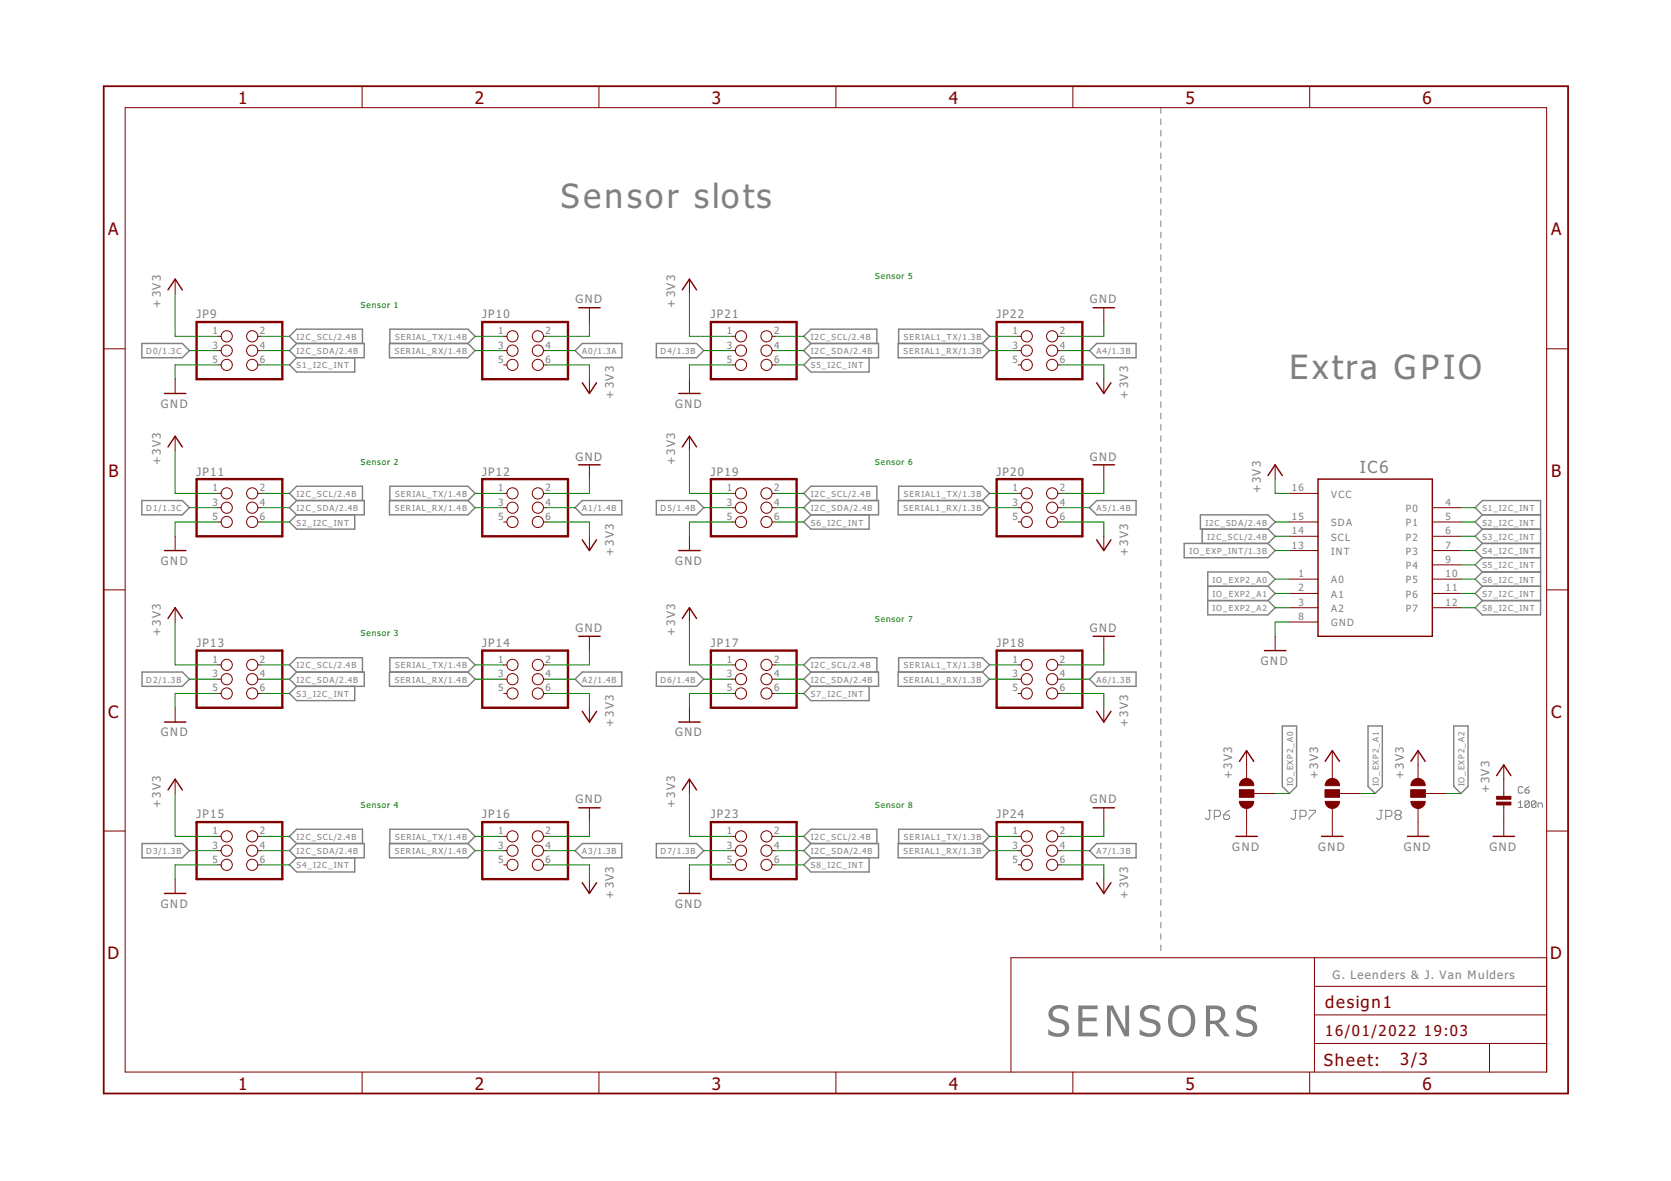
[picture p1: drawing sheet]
<svg xmlns="http://www.w3.org/2000/svg" width="297mm" height="210mm" viewBox="0 0 297 210" stroke-linecap="round" stroke-linejoin="round" font-family="sans-serif">
<g fill="none" stroke="#808080" stroke-width=".18">
<path d="M206.4 19.1v1.1M206.4 21.1v1.1M206.4 23.2v1M206.4 25.2v1M206.4 27.2v1M206.4 29.2v1M206.4 31.2v1M206.4 33.2v1M206.4 35.2v1M206.4 37.2v1M206.4 39.2v1.1M206.4 41.3v1"/>
<path d="M206.4 43.3v1M206.4 45.3v1M206.4 47.3v1M206.4 49.3v1M206.4 51.3v1M206.4 53.3v1M206.4 55.3v1M206.4 57.3v1.1M206.4 59.4v1M206.4 61.4v1M206.4 63.4v1M206.4 65.4v1"/>
<path d="M206.4 67.4v1M206.4 69.4v1M206.4 71.4v1M206.4 73.4v1M206.4 75.4v1.1M206.4 77.4v1.1M206.4 79.5v1M206.4 81.5v1M206.4 83.5v1M206.4 85.5v1M206.4 87.5v1M206.4 89.5v1"/>
<path d="M206.4 91.5v1M206.4 93.5v1.1M206.4 95.5v1.1M206.4 97.6v1M206.4 99.6v1M206.4 101.6v1M206.4 103.6v1M206.4 105.6v1M206.4 107.6v1M206.4 109.6v1M206.4 111.6v1M206.4 113.6v1.1"/>
<path d="M206.4 115.7v1M206.4 117.7v1M206.4 119.7v1M206.4 121.7v1M206.4 123.7v1M206.4 125.7v1M206.4 127.7v1M206.4 129.7v1M206.4 131.7v1.1M206.4 133.8v1M206.4 135.8v1M206.4 137.8v1"/>
<path d="M206.4 139.8v1M270.7 140l-.2-.2h-.4l-.2 .2v.8l.2 .2h.4l.2-.2M271.8 139.8l-.7 .6M206.4 141.8v1M206.4 143.8v1M206.4 145.8v1M206.4 147.8v1M206.4 149.8v1.1M206.4 151.8v1.1M206.4 153.9v1M206.4 155.9v1M206.4 157.9v1"/>
<path d="M206.4 159.9v1M214.8 144h.5M215 144v1.4l-.2 .2h-.3l-.3-.2M215.9 145.1h.8l.2-.3v-.5l-.2-.3h-.8v1.6M217.5 144.8h.8l.3 .3v.3l-.3 .2h-.5l-.3-.2zM218.6 144l-.6 .3-.5 .5M230 144h.5M230.3 144v1.4l-.3 .2h-.3l-.2-.2M231.1 145.1h.8l.3-.3v-.5l-.3-.3h-.8v1.6M232.7 144h1.1v.3l-1.1 1.1v.2M245.2 144h.6M245.5 144v1.4l-.3 .2h-.2l-.3-.2"/>
<path d="M246.3 145.1h.8l.3-.3v-.5l-.3-.3h-.8v1.6M248.2 144.8l-.2 .3v.3l.2 .2h.6l.3-.2v-.3l-.3-.3M248.2 144.8l-.2-.2v-.3l.2-.3h.6l.3 .3v.3l-.3 .2M248.2 144.8h.6M269.9 142.7l.4-.4v1.2M269.9 143.5h.8M271.1 140.4h.6l.1 .4-.1 .2h-.4l-.2-.2zM271.8 142.5v.8l-.1 .2h-.4l-.2-.2M271.8 142.5l-.1-.2h-.4l-.2 .2v.8M271.8 142.5l-.7 .8M273 142.5v.8l-.2 .2h-.4l-.2-.2M273 142.5l-.2-.2h-.4l-.2 .2v.8"/>
<path d="M273 142.5l-.8 .8M273.4 143.5v-.8h.6l.2 .2v.6M206.4 161.9v1M206.4 163.9v1M206.4 165.9v1M206.4 168v1"/>
</g>
<g fill="none" stroke="#808080" stroke-width=".25">
<path d="M25.2 61h7.2l1.3 1.3-1.3 1.3h-7.2zM52.7 61l-1.2-1.2 1.2-1.3h11.7v2.5M52.7 61h12v2.6h-12M52.7 61l-1.2 1.3 1.2 1.3M52.7 63.6l-1.2 1.3 1.2 1.2h10.4v-2.5M69.2 61h14l1.3 1.3-1.3 1.3h-14zM69.3 61v-2.5h13.9l1.3 1.3-1.3 1.2M103.5 61h7.1v2.6h-7.1l-1.3-1.3zM116.7 61h7.1l1.3 1.3-1.3 1.3h-7.1zM144.1 61l-1.2-1.2 1.2-1.3h11.8v2.5M144.1 61h12.1v2.6h-12.1M144.1 61l-1.2 1.3 1.2 1.3"/>
<path d="M144.1 63.6l-1.2 1.3 1.2 1.2h10.4v-2.5M159.7 61h14.9l1.3 1.3-1.3 1.3h-14.9zM159.7 61v-2.5h14.9l1.3 1.3-1.3 1.2M194.9 61h7.1v2.6h-7.1l-1.2-1.3zM25.2 89h7.2l1.3 1.2-1.3 1.3h-7.2zM52.7 89l-1.2-1.3 1.2-1.3h11.7v2.6M52.7 91.5l-1.2 1.3 1.2 1.2h10.4v-2.5M52.7 89h12v2.5h-12M52.7 89l-1.2 1.2 1.2 1.3M69.2 89h14l1.3 1.2-1.3 1.3h-14zM69.3 89v-2.6h13.9l1.3 1.3-1.3 1.3M103.5 89h7v2.5h-7l-1.3-1.3z"/>
<path d="M116.7 89h7.1l1.3 1.2-1.3 1.3h-7.1zM144.1 91.5l-1.2 1.3 1.2 1.2h10.4v-2.5M144.1 89l-1.2-1.3 1.2-1.3h11.8v2.6M144.1 89h12.1v2.5h-12.1M144.1 89l-1.2 1.2 1.2 1.3M159.7 89h14.9l1.3 1.2-1.3 1.3h-14.9zM159.7 89v-2.6h14.9l1.3 1.3-1.3 1.3M194.9 89h7.1v2.5h-7.1l-1.2-1.3zM210.5 96.6h14.9l1.3 1.3-1.3 1.2h-14.9zM213.4 91.5h12l1.3 1.3-1.3 1.2h-12zM213.7 94v2.6M225.4 94l1.3 1.3-1.3 1.3"/>
<path d="M263.5 96.6h10.4M263.5 94h10.4M263.5 91.5l-1.3-1.3 1.3-1.2h10.4v20.3h-10.4l-1.3-1.3 1.3-1.3M263.5 91.5h10.4M263.5 91.5l-1.3 1.3 1.3 1.2M263.5 94l-1.3 1.3 1.3 1.3M263.5 96.6l-1.3 1.3 1.3 1.2M263.5 99.1h10.4M263.5 99.1l-1.3 1.3 1.3 1.3M25.3 119.4h7.1l1.3 1.3-1.3 1.3h-7.1zM52.7 119.4l-1.2-1.2 1.2-1.3h11.7v2.5M52.7 119.4h12v2.6h-12"/>
<path d="M52.7 119.4l-1.2 1.3 1.2 1.3M69.2 119.4h14l1.3 1.3-1.3 1.3h-14zM69.3 119.4v-2.5h13.9l1.3 1.3-1.3 1.2M103.5 119.4h7v2.6h-7l-1.3-1.3zM116.7 119.4h7.1l1.3 1.3-1.3 1.3h-7.1zM144.1 119.4l-1.2-1.2 1.2-1.3h11.8v2.5M144.1 119.4h12.1v2.6h-12.1M144.1 119.4l-1.2 1.3 1.2 1.3M159.7 119.4h14.9l1.3 1.3-1.3 1.3h-14.9zM159.7 119.4v-2.5h14.9l1.3 1.3-1.3 1.2M194.9 119.4h7.1v2.6h-7.1l-1.2-1.3zM214.7 106.7h10.7"/>
<path d="M214.7 104.2h10.7M225.4 104.2l1.3 1.3-1.3 1.2M225.4 104.2l1.3-1.3-1.3-1.2h-10.7v7.6h10.7l1.3-1.3-1.3-1.3M263.5 106.7h10.4M263.5 104.2h10.4M263.5 101.7h10.4M263.5 101.7l-1.3 1.2 1.3 1.3M263.5 104.2l-1.3 1.3 1.3 1.2M52.7 122l-1.2 1.3 1.2 1.2h10.4v-2.5M144.1 122l-1.2 1.3 1.2 1.2h10.4v-2.5M227.9 129h2.6v10.8l-1.3 1.2-1.3-1.2zM243.2 129h2.5v10.8l-1.2 1.2-1.3-1.2z"/>
<path d="M258.4 129h2.6v10.8l-1.3 1.2-1.3-1.2zM25.3 149.9h7.1l1.3 1.3-1.3 1.3h-7.1zM52.7 149.9l-1.2-1.2 1.2-1.3h11.7v2.5M52.7 149.9h12v2.6h-12M52.7 149.9l-1.2 1.3 1.2 1.3M52.7 152.5l-1.2 1.2 1.2 1.3h10.4v-2.5M69.2 149.9h14l1.3 1.3-1.3 1.3h-14zM69.3 149.9v-2.5h13.9l1.3 1.3-1.3 1.2M103.5 149.9h7v2.6h-7l-1.3-1.3zM116.7 149.9h7.1l1.3 1.3-1.3 1.3h-7.1zM144.1 149.9l-1.2-1.2 1.2-1.3h11.8v2.5M144.1 149.9h12.1v2.6h-12.1"/>
<path d="M144.1 149.9l-1.2 1.3 1.2 1.3M144.1 152.5l-1.2 1.2 1.2 1.3h10.4v-2.5M159.7 149.9h14.9l1.3 1.3-1.3 1.3h-14.9zM159.7 149.9v-2.5h14.9l1.3 1.3-1.3 1.2M194.9 149.9h7.1v2.6h-7.1l-1.2-1.3z"/>
</g>
<g fill="none" stroke="#800000" stroke-width=".42">
<path d="M34.9 57.2h15.3v10.2h-15.3zM85.7 57.2h15.3v10.2h-15.3zM126.4 57.2h15.2v10.2h-15.2zM177.2 57.2h15.2v10.2h-15.2zM34.9 85.2h15.3v10.1h-15.3zM85.7 85.2h15.3v10.1h-15.3zM126.4 85.2h15.2v10.1h-15.2zM177.2 85.2h15.2v10.1h-15.2zM34.9 115.6h15.3v10.2h-15.3zM85.7 115.6h15.3v10.2h-15.3zM126.4 115.6h15.2v10.2h-15.2zM177.2 115.6h15.2v10.2h-15.2z"/>
<path d="M34.9 146.1h15.3v10.2h-15.3zM85.7 146.1h15.3v10.2h-15.3zM126.4 146.1h15.2v10.2h-15.2zM177.2 146.1h15.2v10.2h-15.2z"/>
</g>
<g fill="none" stroke="#800000" stroke-width=".18">
<path d="M22.2 19.1h252.7v171.4h-252.7zM64.4 15.3v3.8M106.5 15.3v3.8M148.6 15.3v3.8M190.7 15.3v3.8M232.8 15.3v3.8M31.1 49.6v2.6M38.8 59.8h.5M45.8 59.8h.6M89.5 59.8h.6M96.6 59.8h.6M104.8 54.7v2.5"/>
<path d="M122.6 49.6v2.6M130.2 59.8h.5M137.2 59.8h.6M181 59.8h.5M188 59.8h.6M196.2 54.7v2.5M18.4 62h3.8M31.1 67.4v2.5M31.1 77.5v2.6M38.8 62.3h.5M38.8 64.9h.5M45.8 62.3h.6"/>
<path d="M45.8 64.9h.6M89.5 62.3h.6M89.5 64.9h.6M96.6 62.3h.6M96.6 64.9h.6M104.8 67.4v2.5M122.6 67.4v2.5M122.6 77.5v2.6M130.2 62.3h.5M130.2 64.9h.5M137.2 62.3h.6M137.2 64.9h.6"/>
<path d="M181 62.3h.5M181 64.9h.5M188 62.3h.6M188 64.9h.6M196.2 67.4v2.5M274.9 62h3.8M31.1 95.3v2.6M38.8 92.8h.5M38.8 90.2h.5M38.8 87.7h.5M45.8 92.8h.6M45.8 90.2h.6"/>
<path d="M45.8 87.7h.6M89.5 92.8h.6M89.5 90.2h.6M89.5 87.7h.6M96.6 92.8h.6M96.6 90.2h.6M96.6 87.7h.6M104.8 82.6v2.6M104.8 95.3v2.6M122.6 95.3v2.6M130.2 92.8h.5M130.2 90.2h.5"/>
<path d="M130.2 87.7h.5M137.2 92.8h.6M137.2 90.2h.6M137.2 87.7h.6M181 92.8h.5M181 90.2h.5M181 87.7h.5M188 92.8h.6M188 90.2h.6M188 87.7h.6M196.2 82.6v2.6M196.2 95.3v2.6"/>
<path d="M226.7 82.6v2.6M229.2 92.8h5.1M229.2 95.3h5.1M229.2 97.9h5.1M229.2 87.7h5.1M254.6 92.8h5.1M254.6 95.3h5.1M254.6 97.9h5.1M254.6 90.2h5.1M18.4 104.8h3.8M31.1 108v2.6M38.8 118.2h.5"/>
<path d="M45.8 118.2h.6M89.5 118.2h.6M96.6 118.2h.6M104.8 113.1v2.5M122.6 108v2.6M130.2 118.2h.5M137.2 118.2h.6M181 118.2h.5M188 118.2h.6M196.2 113.1v2.5M226.7 113.1v2.5M229.2 102.9h5.1"/>
<path d="M229.2 105.5h5.1M229.2 108h5.1M229.2 110.6h5.1M254.6 102.9h5.1M254.6 105.5h5.1M254.6 108h5.1M254.6 100.4h5.1M274.9 104.8h3.8M31.1 125.8v2.5M31.1 138.5v2.5M38.8 120.7h.5M38.8 123.3h.5"/>
<path d="M45.8 120.7h.6M45.8 123.3h.6M89.5 120.7h.6M89.5 123.3h.6M96.6 120.7h.6M96.6 123.3h.6M104.8 125.8v2.5M122.6 125.8v2.5M122.6 138.5v2.5M130.2 120.7h.5M130.2 123.3h.5M137.2 120.7h.6"/>
<path d="M137.2 123.3h.6M181 120.7h.5M181 123.3h.5M188 120.7h.6M188 123.3h.6M196.2 125.8v2.5M221.6 133.4v5.1M236.8 133.4v5.1M252.1 133.4v5.1M267.3 136v5.8M18.4 147.7h3.8M31.1 156.3v2.5"/>
<path d="M38.8 148.7h.5M38.8 151.2h.5M38.8 153.7h.5M45.8 148.7h.6M45.8 151.2h.6M45.8 153.7h.6M89.5 148.7h.6M89.5 151.2h.6M89.5 153.7h.6M96.6 148.7h.6M96.6 151.2h.6M96.6 153.7h.6"/>
<path d="M104.8 143.6v2.5M104.8 156.3v2.5M122.6 156.3v2.5M130.2 148.7h.5M130.2 151.2h.5M130.2 153.7h.5M137.2 148.7h.6M137.2 151.2h.6M137.2 153.7h.6M181 148.7h.5M181 151.2h.5M181 153.7h.5"/>
<path d="M188 148.7h.6M188 151.2h.6M188 153.7h.6M196.2 143.6v2.5M196.2 156.3v2.5M220.3 140.4h2.6v1.3h-2.6zM221.6 143.6v5.1M222.9 141h3.8M235.6 140.4h2.5v1.3h-2.5zM236.8 143.6v5.1M238.1 141h3.8M250.8 140.4h2.5v1.3h-2.5z"/>
<path d="M252.1 143.6v5.1M253.3 141h3.9M267.3 142.8v5.9M274.9 147.7h3.8M233.7 170.2v20.3M233.7 175.3h41.2M274.9 170.2h-95.2v20.3M64.4 190.5v3.9M106.5 190.5v3.9M148.6 190.5v3.9M190.7 190.5v3.9M232.8 190.5v3.9"/>
<path d="M233.7 185.5h41.2M233.7 180.4h41.2M264.8 185.5v5"/>
<circle cx="40.3" cy="59.8" r=".99"/>
<circle cx="44.8" cy="59.8" r=".99"/>
<circle cx="91.1" cy="59.8" r=".99"/>
<circle cx="95.6" cy="59.8" r=".99"/>
<circle cx="131.7" cy="59.8" r=".99"/>
<circle cx="136.2" cy="59.8" r=".99"/>
<circle cx="182.5" cy="59.8" r=".99"/>
<circle cx="187" cy="59.8" r=".99"/>
<circle cx="40.3" cy="62.3" r=".99"/>
<circle cx="40.3" cy="64.9" r=".99"/>
<circle cx="44.8" cy="62.3" r=".99"/>
<circle cx="44.8" cy="64.9" r=".99"/>
<circle cx="91.1" cy="64.9" r=".99"/>
<circle cx="91.1" cy="62.3" r=".99"/>
<circle cx="95.6" cy="64.9" r=".99"/>
<circle cx="95.6" cy="62.3" r=".99"/>
<circle cx="131.7" cy="62.3" r=".99"/>
<circle cx="131.7" cy="64.9" r=".99"/>
<circle cx="136.2" cy="62.3" r=".99"/>
<circle cx="136.2" cy="64.9" r=".99"/>
<circle cx="182.5" cy="62.3" r=".99"/>
<circle cx="182.5" cy="64.9" r=".99"/>
<circle cx="187" cy="64.9" r=".99"/>
<circle cx="187" cy="62.3" r=".99"/>
<circle cx="40.3" cy="90.2" r=".99"/>
<circle cx="40.3" cy="92.8" r=".99"/>
<circle cx="40.3" cy="87.7" r=".99"/>
<circle cx="44.8" cy="87.7" r=".99"/>
<circle cx="44.8" cy="90.2" r=".99"/>
<circle cx="44.8" cy="92.8" r=".99"/>
<circle cx="91.1" cy="90.2" r=".99"/>
<circle cx="91.1" cy="87.7" r=".99"/>
<circle cx="91.1" cy="92.8" r=".99"/>
<circle cx="95.6" cy="87.7" r=".99"/>
<circle cx="95.6" cy="90.2" r=".99"/>
<circle cx="95.6" cy="92.8" r=".99"/>
<circle cx="131.7" cy="87.7" r=".99"/>
<circle cx="131.7" cy="90.2" r=".99"/>
<circle cx="131.7" cy="92.8" r=".99"/>
<circle cx="136.2" cy="87.7" r=".99"/>
<circle cx="136.2" cy="90.2" r=".99"/>
<circle cx="136.2" cy="92.8" r=".99"/>
<circle cx="182.5" cy="90.2" r=".99"/>
<circle cx="182.5" cy="92.8" r=".99"/>
<circle cx="182.5" cy="87.7" r=".99"/>
<circle cx="187" cy="90.2" r=".99"/>
<circle cx="187" cy="92.8" r=".99"/>
<circle cx="187" cy="87.7" r=".99"/>
<circle cx="40.3" cy="118.2" r=".99"/>
<circle cx="44.8" cy="118.2" r=".99"/>
<circle cx="91.1" cy="118.2" r=".99"/>
<circle cx="95.6" cy="118.2" r=".99"/>
<circle cx="131.7" cy="118.2" r=".99"/>
<circle cx="136.2" cy="118.2" r=".99"/>
<circle cx="182.5" cy="118.2" r=".99"/>
<circle cx="187" cy="118.2" r=".99"/>
<circle cx="40.3" cy="123.3" r=".99"/>
<circle cx="40.3" cy="120.7" r=".99"/>
<circle cx="44.8" cy="123.3" r=".99"/>
<circle cx="44.8" cy="120.7" r=".99"/>
<circle cx="91.1" cy="120.7" r=".99"/>
<circle cx="91.1" cy="123.3" r=".99"/>
<circle cx="95.6" cy="123.3" r=".99"/>
<circle cx="95.6" cy="120.7" r=".99"/>
<circle cx="131.7" cy="120.7" r=".99"/>
<circle cx="131.7" cy="123.3" r=".99"/>
<circle cx="136.2" cy="123.3" r=".99"/>
<circle cx="136.2" cy="120.7" r=".99"/>
<circle cx="182.5" cy="123.3" r=".99"/>
<circle cx="182.5" cy="120.7" r=".99"/>
<circle cx="187" cy="123.3" r=".99"/>
<circle cx="187" cy="120.7" r=".99"/>
<circle cx="40.3" cy="148.7" r=".99"/>
<circle cx="40.3" cy="153.7" r=".99"/>
<circle cx="40.3" cy="151.2" r=".99"/>
<circle cx="44.8" cy="153.7" r=".99"/>
<circle cx="44.8" cy="148.7" r=".99"/>
<circle cx="44.8" cy="151.2" r=".99"/>
<circle cx="91.1" cy="148.7" r=".99"/>
<circle cx="91.1" cy="153.7" r=".99"/>
<circle cx="91.1" cy="151.2" r=".99"/>
<circle cx="95.6" cy="148.7" r=".99"/>
<circle cx="95.6" cy="151.2" r=".99"/>
<circle cx="95.6" cy="153.7" r=".99"/>
<circle cx="131.7" cy="151.2" r=".99"/>
<circle cx="131.7" cy="153.7" r=".99"/>
<circle cx="131.7" cy="148.7" r=".99"/>
<circle cx="136.2" cy="148.7" r=".99"/>
<circle cx="136.2" cy="153.7" r=".99"/>
<circle cx="136.2" cy="151.2" r=".99"/>
<circle cx="182.5" cy="153.7" r=".99"/>
<circle cx="182.5" cy="148.7" r=".99"/>
<circle cx="182.5" cy="151.2" r=".99"/>
<circle cx="187" cy="148.7" r=".99"/>
<circle cx="187" cy="151.2" r=".99"/>
<circle cx="187" cy="153.7" r=".99"/>
</g>
<g fill="none" stroke="#800000" stroke-width=".25">
<path d="M29.9 51.5l1.2-1.9 1.3 1.9M102.9 54.7h3.8M121.3 51.5l1.3-1.9 1.2 1.9M194.3 54.7h3.8M29.2 69.9h3.8M29.9 79.4l1.2-1.9 1.3 1.9M103.5 68l1.3 1.9 1.2-1.9M120.6 69.9h3.9M121.3 79.4l1.3-1.9 1.2 1.9M194.9 68l1.3 1.9 1.3-1.9M29.2 97.9h3.8M102.9 82.6h3.8"/>
<path d="M103.5 95.9l1.3 2 1.2-2M120.6 97.9h3.9M194.3 82.6h3.8M194.9 95.9l1.3 2 1.3-2M225.4 84.5l1.3-1.9 1.2 1.9M234.3 85.2h20.3v27.9h-20.3zM29.9 109.9l1.2-1.9 1.3 1.9M102.9 113.1h3.8M121.3 109.9l1.3-1.9 1.2 1.9M194.3 113.1h3.8M224.8 115.6h3.8M29.2 128.3h3.8"/>
<path d="M103.5 126.4l1.3 1.9 1.2-1.9M120.6 128.3h3.9M194.9 126.4l1.3 1.9 1.3-1.9M220.3 135.3l1.3-1.9 1.3 1.9M235.6 135.3l1.2-1.9 1.3 1.9M250.8 135.3l1.3-1.9 1.2 1.9M266 137.9l1.3-1.9 1.3 1.9M29.2 158.8h3.8M29.9 140.4l1.2-1.9 1.3 1.9M102.9 143.6h3.8M103.5 156.9l1.3 1.9 1.2-1.9M120.6 158.8h3.9"/>
<path d="M121.3 140.4l1.3-1.9 1.2 1.9M194.3 143.6h3.8M194.9 156.9l1.3 1.9 1.3-1.9M219.7 148.7h3.8M234.9 148.7h3.8M250.2 148.7h3.8M265.4 148.7h3.8"/>
</g>
<g fill="#800000" stroke="#800000" stroke-width=".18">
<path d="M266 142.6h2.6v.5h-2.6z"/>
<path d="M266 141.5h2.6v.5h-2.6z"/>
<path d="M220.3 140.4h2.6v1.3h-2.6z"/>
<path d="M235.6 140.4h2.5v1.3h-2.5z"/>
<path d="M250.8 140.4h2.5v1.3h-2.5z"/>
</g>
<g fill="#800000" stroke="#800000" stroke-width=".18">
<path d="M220.7 138.7a1.27 1.27 0 0 1 1.4-.2 1.27 1.27 0 0 1 .8 1.1h-2.6l.1-.4z" fill-rule="evenodd"/>
<path d="M220.3 142.4h2.6a1.27 1.27 0 0 1-1.3 1.3 1.27 1.27 0 0 1-1.3-1.3z" fill-rule="evenodd"/>
<path d="M236 138.7a1.27 1.27 0 0 1 1.4-.2 1.27 1.27 0 0 1 .7 1.1h-2.5v-.4z" fill-rule="evenodd"/>
<path d="M235.6 142.4h2.5a1.27 1.27 0 0 1-1.3 1.3 1.27 1.27 0 0 1-1.2-1.3z" fill-rule="evenodd"/>
<path d="M251.2 138.7a1.27 1.27 0 0 1 1.4-.2 1.27 1.27 0 0 1 .7 1.1h-2.5l.1-.4z" fill-rule="evenodd"/>
<path d="M250.8 142.4h2.5a1.27 1.27 0 0 1-1.2 1.3 1.27 1.27 0 0 1-1.3-1.3z" fill-rule="evenodd"/>
</g>
<path d="M18.4 15.3h260.3v179.1h-260.3z" fill="none" stroke="#800000" stroke-width=".32"/>
<g fill="none" stroke="#008000" stroke-width=".18">
<path d="M31.1 52.2v7.6h7.7M46.4 59.8h5.1M84.5 59.8h5M104.8 57.2v2.6h-7.6M122.6 52.2v7.6h7.6M137.8 59.8h5.1M175.9 59.8h5.1M196.2 57.2v2.6h-7.6M33.7 62.3h5.1M38.8 64.9h-7.7v2.5M46.4 64.9h5.1M46.4 62.3h5.1"/>
<path d="M84.5 62.3h5M97.2 64.9h7.6v2.5M97.2 62.3h5M125.1 62.3h5.1M130.2 64.9h-7.6v2.5M137.8 64.9h5.1M137.8 62.3h5.1M175.9 62.3h5.1M188.6 64.9h7.6v2.5M188.6 62.3h5.1M31.1 80.1v7.6h7.7M33.7 90.2h5.1"/>
<path d="M38.8 92.8h-7.7v2.5M46.4 92.8h5.1M46.4 87.7h5.1M46.4 90.2h5.1M84.5 87.7h5M84.5 90.2h5M97.2 92.8h7.6v2.5M97.2 90.2h5M104.8 85.2v2.5h-7.6M122.6 80.1v7.6h7.6M125.1 90.2h5.1M130.2 92.8h-7.6v2.5"/>
<path d="M137.8 92.8h5.1M137.8 87.7h5.1M137.8 90.2h5.1M175.9 87.7h5.1M175.9 90.2h5.1M188.6 92.8h7.6v2.5M188.6 90.2h5.1M196.2 85.2v2.5h-7.6M226.7 85.2v2.5h2.5M226.7 92.8h2.5M226.7 95.3h2.5M226.7 97.9h2.5"/>
<path d="M259.7 92.8h2.5M259.7 95.3h2.5M259.7 90.2h2.5M259.7 97.9h2.5M31.1 110.6v7.6h7.7M46.4 118.2h5.1M84.5 118.2h5M104.8 115.6v2.6h-7.6M122.6 110.6v7.6h7.6M137.8 118.2h5.1M175.9 118.2h5.1M196.2 115.6v2.6h-7.6"/>
<path d="M226.7 105.5h2.5M226.7 102.9h2.5M226.7 108h2.5M229.2 110.6h-2.5v2.5M259.7 105.5h2.5M259.7 102.9h2.5M259.7 108h2.5M259.7 100.4h2.5M33.7 120.7h5.1M38.8 123.3h-7.7v2.5M46.4 123.3h5.1M46.4 120.7h5.1"/>
<path d="M84.5 120.7h5M97.2 123.3h7.6v2.5M97.2 120.7h5M125.1 120.7h5.1M130.2 123.3h-7.6v2.5M137.8 123.3h5.1M137.8 120.7h5.1M175.9 120.7h5.1M188.6 123.3h7.6v2.5M188.6 120.7h5.1M31.1 141v7.7h7.7M33.7 151.2h5.1"/>
<path d="M38.8 153.7h-7.7v2.6M46.4 153.7h5.1M46.4 148.7h5.1M46.4 151.2h5.1M84.5 148.7h5M84.5 151.2h5M97.2 153.7h7.6v2.6M97.2 151.2h5M104.8 146.1v2.6h-7.6M122.6 141v7.7h7.6M125.1 151.2h5.1M130.2 153.7h-7.6v2.6"/>
<path d="M137.8 153.7h5.1M137.8 148.7h5.1M137.8 151.2h5.1M175.9 148.7h5.1M175.9 151.2h5.1M188.6 153.7h7.6v2.6M188.6 151.2h5.1M196.2 146.1v2.6h-7.6M226.7 141h2.5M241.9 141h2.6M257.2 141h2.5"/>
</g>
<text font-size="9.1" fill="#808080" x="186" y="184.2">SENSORS</text>
<g font-size="7.2" fill="#808080">
<text x="99.7" y="36.9">Sensor slots</text>
<text x="229.2" y="67.4">Extra GPIO</text>
</g>
<g font-size="3.7" fill="#800000">
<text x="42.3" y="18.5">1</text>
<text x="84.4" y="18.5">2</text>
<text x="126.5" y="18.5">3</text>
<text x="168.7" y="18.5">4</text>
<text x="210.8" y="18.5">5</text>
<text x="252.9" y="18.5">6</text>
<text x="19.2" y="41.9">A</text>
<text x="275.7" y="41.9">A</text>
<text x="19.3" y="84.7">B</text>
<text x="275.8" y="84.7">B</text>
<text x="19.2" y="127.6">C</text>
<text x="275.7" y="127.6">C</text>
<text x="19.1" y="170.4">D</text>
<text x="275.6" y="170.4">D</text>
<text x="42.3" y="193.7">1</text>
<text x="84.4" y="193.7">2</text>
<text x="126.5" y="193.7">3</text>
<text x="168.7" y="193.7">4</text>
<text x="210.8" y="193.7">5</text>
<text x="252.9" y="193.7">6</text>
</g>
<text font-size="3.6" fill="#808080" x="241.7" y="84.1">IC6</text>
<g font-size="3.6" fill="#800000">
<text x="235.6" y="179.1">design1</text>
<text x="235.3" y="189.4">Sheet:</text>
<text x="248.9" y="189.3">3/3</text>
</g>
<g font-size="3.2" fill="#800000">
<text x="235.6" y="184.2">16/01/2022</text>
<text x="253.1" y="184.2">19:03</text>
</g>
<g font-size="2.5" fill="#808080">
<text x="102.3" y="53.9">GND</text>
<text x="193.7" y="53.9">GND</text>
<text x="28.6" y="54.7" transform="rotate(-90 28.6 54.7)">+3V3</text>
<text x="34.9" y="56.6">JP9</text>
<text x="85.7" y="56.6">JP10</text>
<text x="120" y="54.7" transform="rotate(-90 120 54.7)">+3V3</text>
<text x="126.4" y="56.6">JP21</text>
<text x="177.2" y="56.6">JP22</text>
<text x="109.1" y="70.9" transform="rotate(-90 109.1 70.9)">+3V3</text>
<text x="200.5" y="70.9" transform="rotate(-90 200.5 70.9)">+3V3</text>
<text x="28.6" y="72.5">GND</text>
<text x="120" y="72.5">GND</text>
<text x="28.6" y="82.6" transform="rotate(-90 28.6 82.6)">+3V3</text>
<text x="102.3" y="81.9">GND</text>
<text x="120" y="82.6" transform="rotate(-90 120 82.6)">+3V3</text>
<text x="193.7" y="81.9">GND</text>
<text x="34.9" y="84.5">JP11</text>
<text x="85.7" y="84.5">JP12</text>
<text x="126.4" y="84.5">JP19</text>
<text x="177.2" y="84.5">JP20</text>
<text x="224.1" y="87.7" transform="rotate(-90 224.1 87.7)">+3V3</text>
<text x="28.6" y="100.4">GND</text>
<text x="109.1" y="98.8" transform="rotate(-90 109.1 98.8)">+3V3</text>
<text x="120" y="100.4">GND</text>
<text x="200.5" y="98.8" transform="rotate(-90 200.5 98.8)">+3V3</text>
<text x="28.6" y="113.1" transform="rotate(-90 28.6 113.1)">+3V3</text>
<text x="102.3" y="112.3">GND</text>
<text x="120" y="113.1" transform="rotate(-90 120 113.1)">+3V3</text>
<text x="193.7" y="112.3">GND</text>
<text x="34.9" y="115">JP13</text>
<text x="85.7" y="115">JP14</text>
<text x="126.4" y="115">JP17</text>
<text x="177.2" y="115">JP18</text>
<text x="224.1" y="118.2">GND</text>
<text x="28.6" y="130.9">GND</text>
<text x="109.1" y="129.3" transform="rotate(-90 109.1 129.3)">+3V3</text>
<text x="120" y="130.9">GND</text>
<text x="200.5" y="129.3" transform="rotate(-90 200.5 129.3)">+3V3</text>
<text x="28.6" y="143.6" transform="rotate(-90 28.6 143.6)">+3V3</text>
<text x="102.3" y="142.8">GND</text>
<text x="120" y="143.6" transform="rotate(-90 120 143.6)">+3V3</text>
<text x="193.7" y="142.8">GND</text>
<text x="219.1" y="138.5" transform="rotate(-90 219.1 138.5)">+3V3</text>
<text x="234.3" y="138.5" transform="rotate(-90 234.3 138.5)">+3V3</text>
<text x="249.5" y="138.5" transform="rotate(-90 249.5 138.5)">+3V3</text>
<text x="264.8" y="141" transform="rotate(-90 264.8 141)">+3V3</text>
<text x="34.9" y="145.5">JP15</text>
<text x="85.7" y="145.5">JP16</text>
<text x="126.4" y="145.5">JP23</text>
<text x="177.2" y="145.5">JP24</text>
<text x="219.1" y="151.2">GND</text>
<text x="234.3" y="151.2">GND</text>
<text x="249.5" y="151.2">GND</text>
<text x="264.8" y="151.2">GND</text>
<text x="28.6" y="161.3">GND</text>
<text x="109.1" y="159.7" transform="rotate(-90 109.1 159.7)">+3V3</text>
<text x="120" y="161.3">GND</text>
<text x="200.5" y="159.7" transform="rotate(-90 200.5 159.7)">+3V3</text>
<text x="236.8" y="174">G. Leenders &amp; J. Van Mulders</text>
</g>
<g font-size="2.1" fill="#808080">
<text x="37.8" y="59.4">1</text>
<text x="46.2" y="59.4">2</text>
<text x="88.6" y="59.4">1</text>
<text x="97" y="59.4">2</text>
<text x="129.2" y="59.4">1</text>
<text x="137.6" y="59.4">2</text>
<text x="180" y="59.4">1</text>
<text x="188.4" y="59.4">2</text>
<text x="37.8" y="62">3</text>
<text x="37.8" y="64.5">5</text>
<text x="46.2" y="62">4</text>
<text x="46.2" y="64.5">6</text>
<text x="88.6" y="62">3</text>
<text x="88.6" y="64.5">5</text>
<text x="97" y="62">4</text>
<text x="97" y="64.5">6</text>
<text x="129.2" y="62">3</text>
<text x="129.2" y="64.5">5</text>
<text x="137.6" y="62">4</text>
<text x="137.6" y="64.5">6</text>
<text x="180" y="62">3</text>
<text x="180" y="64.5">5</text>
<text x="188.4" y="62">4</text>
<text x="188.4" y="64.5">6</text>
<text x="37.8" y="87.3">1</text>
<text x="37.8" y="89.9">3</text>
<text x="46.2" y="87.3">2</text>
<text x="46.2" y="89.9">4</text>
<text x="88.6" y="87.3">1</text>
<text x="88.6" y="89.9">3</text>
<text x="97" y="87.3">2</text>
<text x="97" y="89.9">4</text>
<text x="129.2" y="87.3">1</text>
<text x="129.2" y="89.9">3</text>
<text x="137.6" y="87.3">2</text>
<text x="137.6" y="89.9">4</text>
<text x="180" y="87.3">1</text>
<text x="180" y="89.9">3</text>
<text x="188.4" y="87.3">2</text>
<text x="188.4" y="89.9">4</text>
<text x="229.6" y="87.3">16</text>
<text x="236.6" y="88.5">VCC</text>
<text x="257" y="89.9">4</text>
<text x="37.8" y="92.4">5</text>
<text x="46.2" y="92.4">6</text>
<text x="88.6" y="92.4">5</text>
<text x="97" y="92.4">6</text>
<text x="129.2" y="92.4">5</text>
<text x="137.6" y="92.4">6</text>
<text x="180" y="92.4">5</text>
<text x="188.4" y="92.4">6</text>
<text x="229.6" y="92.4">15</text>
<text x="229.6" y="95">14</text>
<text x="236.6" y="93.5">SDA</text>
<text x="249.9" y="91">P0</text>
<text x="249.9" y="93.5">P1</text>
<text x="257" y="92.4">5</text>
<text x="257" y="95">6</text>
<text x="229.6" y="97.5">13</text>
<text x="236.6" y="96.1">SCL</text>
<text x="236.6" y="98.6">INT</text>
<text x="249.9" y="96.1">P2</text>
<text x="249.9" y="98.6">P3</text>
<text x="249.9" y="101.2">P4</text>
<text x="257" y="97.5">7</text>
<text x="257" y="100">9</text>
<text x="230.8" y="102.6">1</text>
<text x="230.8" y="105.1">2</text>
<text x="230.8" y="107.7">3</text>
<text x="236.6" y="103.7">A0</text>
<text x="236.6" y="106.2">A1</text>
<text x="249.9" y="103.7">P5</text>
<text x="249.9" y="106.2">P6</text>
<text x="257" y="102.6">10</text>
<text x="257" y="105.1">11</text>
<text x="257" y="107.7">12</text>
<text x="230.8" y="110.2">8</text>
<text x="236.6" y="108.8">A2</text>
<text x="236.6" y="111.3">GND</text>
<text x="249.9" y="108.8">P7</text>
<text x="37.8" y="117.8">1</text>
<text x="46.2" y="117.8">2</text>
<text x="88.6" y="117.8">1</text>
<text x="97" y="117.8">2</text>
<text x="129.2" y="117.8">1</text>
<text x="137.6" y="117.8">2</text>
<text x="180" y="117.8">1</text>
<text x="188.4" y="117.8">2</text>
<text x="37.8" y="120.4">3</text>
<text x="37.8" y="122.9">5</text>
<text x="46.2" y="120.4">4</text>
<text x="46.2" y="122.9">6</text>
<text x="88.6" y="120.4">3</text>
<text x="88.6" y="122.9">5</text>
<text x="97" y="120.4">4</text>
<text x="97" y="122.9">6</text>
<text x="129.2" y="120.4">3</text>
<text x="129.2" y="122.9">5</text>
<text x="137.6" y="120.4">4</text>
<text x="137.6" y="122.9">6</text>
<text x="180" y="120.4">3</text>
<text x="180" y="122.9">5</text>
<text x="188.4" y="120.4">4</text>
<text x="188.4" y="122.9">6</text>
<text x="37.8" y="148.3">1</text>
<text x="46.2" y="148.3">2</text>
<text x="88.6" y="148.3">1</text>
<text x="97" y="148.3">2</text>
<text x="129.2" y="148.3">1</text>
<text x="137.6" y="148.3">2</text>
<text x="180" y="148.3">1</text>
<text x="188.4" y="148.3">2</text>
<text x="37.8" y="150.8">3</text>
<text x="37.8" y="153.4">5</text>
<text x="46.2" y="150.8">4</text>
<text x="46.2" y="153.4">6</text>
<text x="88.6" y="150.8">3</text>
<text x="88.6" y="153.4">5</text>
<text x="97" y="150.8">4</text>
<text x="97" y="153.4">6</text>
<text x="129.2" y="150.8">3</text>
<text x="129.2" y="153.4">5</text>
<text x="137.6" y="150.8">4</text>
<text x="137.6" y="153.4">6</text>
<text x="180" y="150.8">3</text>
<text x="180" y="153.4">5</text>
<text x="188.4" y="150.8">4</text>
<text x="188.4" y="153.4">6</text>
</g>
<g font-size="1.8" fill="#008000">
<text x="155.6" y="49.6">Sensor 5</text>
<text x="64.1" y="54.7">Sensor 1</text>
<text x="64.1" y="82.6">Sensor 2</text>
<text x="155.6" y="82.6">Sensor 6</text>
<text x="64.1" y="113.1">Sensor 3</text>
<text x="155.6" y="110.6">Sensor 7</text>
<text x="64.1" y="143.6">Sensor 4</text>
<text x="155.6" y="143.6">Sensor 8</text>
</g>
<g font-size="1.8" fill="#808080">
<text x="26" y="62.9">D0/1.3C</text>
<text x="52.7" y="60.4">I2C_SCL/2.4B</text>
<text x="52.7" y="62.9">I2C_SDA/2.4B</text>
<text x="52.7" y="65.5">S1_I2C_INT</text>
<text x="70.2" y="62.9">SERIAL_RX/1.4B</text>
<text x="70.2" y="60.4">SERIAL_TX/1.4B</text>
<text x="103.5" y="62.9">A0/1.3A</text>
<text x="117.4" y="62.9">D4/1.3B</text>
<text x="144.1" y="60.4">I2C_SCL/2.4B</text>
<text x="144.1" y="62.9">I2C_SDA/2.4B</text>
<text x="144.1" y="65.5">S5_I2C_INT</text>
<text x="160.6" y="62.9">SERIAL1_RX/1.3B</text>
<text x="160.7" y="60.4">SERIAL1_TX/1.3B</text>
<text x="194.9" y="62.9">A4/1.3B</text>
<text x="52.7" y="88.3">I2C_SCL/2.4B</text>
<text x="70.2" y="88.3">SERIAL_TX/1.4B</text>
<text x="144.1" y="88.3">I2C_SCL/2.4B</text>
<text x="160.7" y="88.3">SERIAL1_TX/1.3B</text>
<text x="26" y="90.9">D1/1.3C</text>
<text x="52.7" y="90.9">I2C_SDA/2.4B</text>
<text x="52.7" y="93.4">S2_I2C_INT</text>
<text x="70.2" y="90.9">SERIAL_RX/1.4B</text>
<text x="103.5" y="90.9">A1/1.4B</text>
<text x="117.4" y="90.9">D5/1.4B</text>
<text x="144.1" y="90.9">I2C_SDA/2.4B</text>
<text x="144.1" y="93.4">S6_I2C_INT</text>
<text x="160.6" y="90.9">SERIAL1_RX/1.3B</text>
<text x="194.9" y="90.9">A5/1.4B</text>
<text x="214.3" y="93.4">I2C_SDA/2.4B</text>
<text x="214.6" y="96">I2C_SCL/2.4B</text>
<text x="263.5" y="90.9">S1_I2C_INT</text>
<text x="263.5" y="93.4">S2_I2C_INT</text>
<text x="263.5" y="96">S3_I2C_INT</text>
<text x="211.5" y="98.5">IO_EXP_INT/1.3B</text>
<text x="263.5" y="98.5">S4_I2C_INT</text>
<text x="263.5" y="101">S5_I2C_INT</text>
<text x="215.5" y="106.1">IO_EXP2_A1</text>
<text x="215.5" y="103.6">IO_EXP2_A0</text>
<text x="263.5" y="103.6">S6_I2C_INT</text>
<text x="263.5" y="106.1">S7_I2C_INT</text>
<text x="215.5" y="108.6">IO_EXP2_A2</text>
<text x="263.5" y="108.6">S8_I2C_INT</text>
<text x="52.7" y="118.8">I2C_SCL/2.4B</text>
<text x="70.2" y="118.8">SERIAL_TX/1.4B</text>
<text x="144.1" y="118.8">I2C_SCL/2.4B</text>
<text x="160.7" y="118.8">SERIAL1_TX/1.3B</text>
<text x="26" y="121.3">D2/1.3B</text>
<text x="52.7" y="121.3">I2C_SDA/2.4B</text>
<text x="52.7" y="123.9">S3_I2C_INT</text>
<text x="70.2" y="121.3">SERIAL_RX/1.4B</text>
<text x="103.5" y="121.3">A2/1.4B</text>
<text x="117.4" y="121.3">D6/1.4B</text>
<text x="144.1" y="121.3">I2C_SDA/2.4B</text>
<text x="144.1" y="123.9">S7_I2C_INT</text>
<text x="160.6" y="121.3">SERIAL1_RX/1.3B</text>
<text x="194.9" y="121.3">A6/1.3B</text>
<text x="229.9" y="139.8" transform="rotate(-90 229.9 139.8)">IO_EXP2_A0</text>
<text x="245.1" y="139.8" transform="rotate(-90 245.1 139.8)">IO_EXP2_A1</text>
<text x="260.3" y="139.8" transform="rotate(-90 260.3 139.8)">IO_EXP2_A2</text>
<text x="52.7" y="149.3">I2C_SCL/2.4B</text>
<text x="70.2" y="149.3">SERIAL_TX/1.4B</text>
<text x="144.1" y="149.3">I2C_SCL/2.4B</text>
<text x="160.7" y="149.3">SERIAL1_TX/1.3B</text>
<text x="26" y="151.8">D3/1.3B</text>
<text x="52.7" y="151.8">I2C_SDA/2.4B</text>
<text x="52.7" y="154.4">S4_I2C_INT</text>
<text x="70.2" y="151.8">SERIAL_RX/1.4B</text>
<text x="103.5" y="151.8">A3/1.3B</text>
<text x="117.4" y="151.8">D7/1.3B</text>
<text x="144.1" y="151.8">I2C_SDA/2.4B</text>
<text x="144.1" y="154.4">S8_I2C_INT</text>
<text x="160.6" y="151.8">SERIAL1_RX/1.3B</text>
<text x="194.9" y="151.8">A7/1.3B</text>
</g>
</svg>
